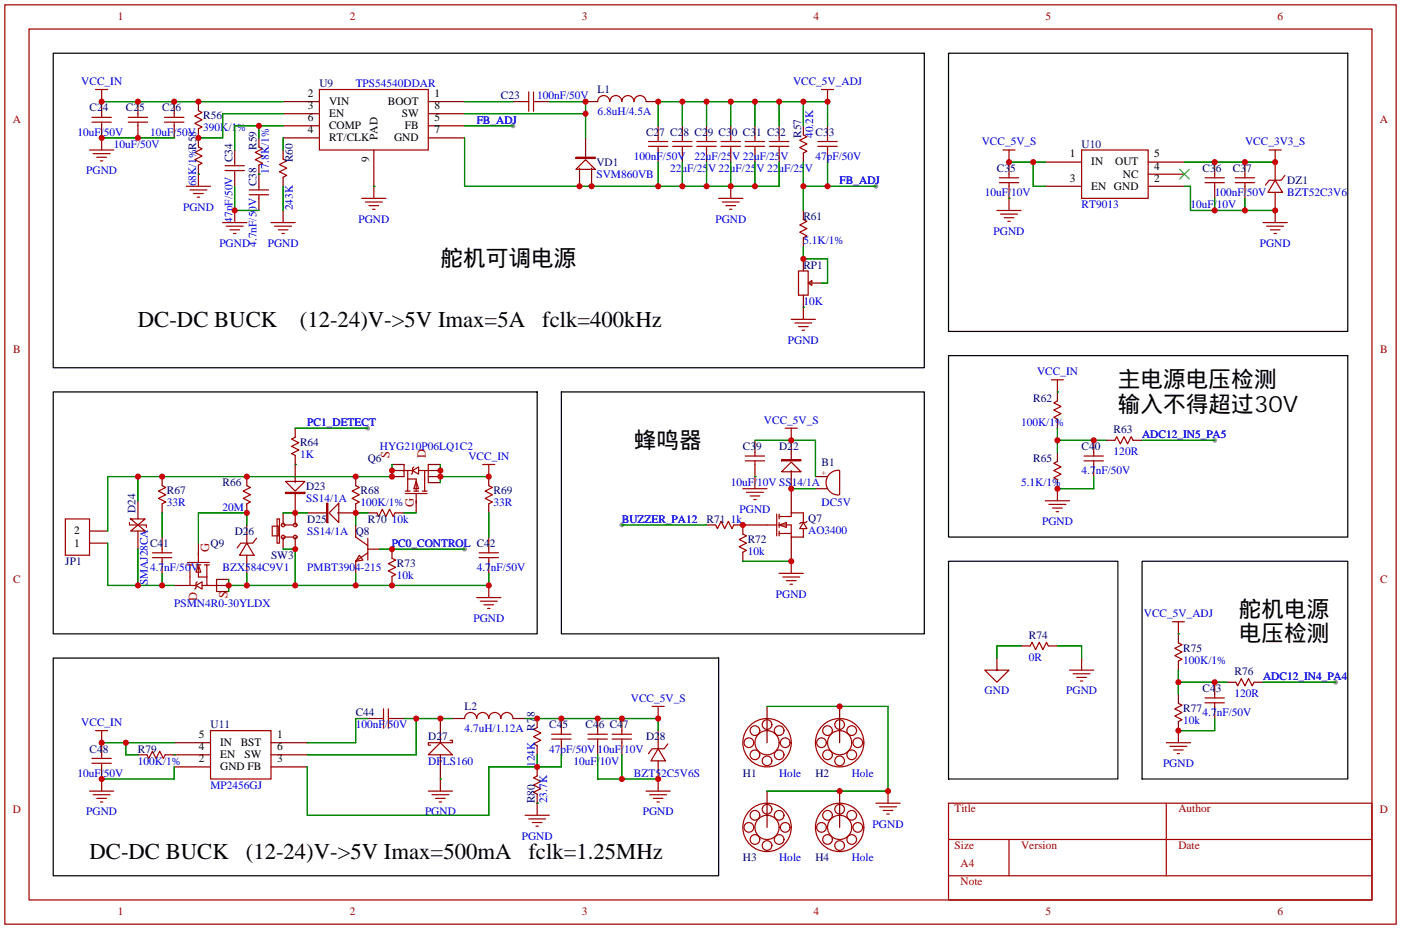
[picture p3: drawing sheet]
<svg xmlns="http://www.w3.org/2000/svg" width="294mm" height="195mm" viewBox="0 0 294 195" stroke-linecap="round" stroke-linejoin="round" font-family="sans-serif">
<g fill="#999">
<circle cx="107.7" cy="26.4" r=".51"/>
<circle cx="183.9" cy="39.1" r=".51"/>
<circle cx="97.5" cy="115.3" r=".51"/>
<circle cx="77.2" cy="89.9" r=".51"/>
<circle cx="255" cy="92.5" r=".51"/>
<circle cx="130.6" cy="110.2" r=".51"/>
<circle cx="280.4" cy="143.3" r=".51"/>
</g>
<g fill="none" stroke="#a10000" stroke-width=".25">
<path d="M1 1h292.1v193.1h-292.1zM6.1 6.1h281.9v182.9h-281.9zM20.1 18.8h2.5M21.3 18.8v2.5M67.1 18.8h22.8v12.7h-22.8zM111 19.3v4.1M112 19.3v4.1M172.5 18.8h2.5M173.7 18.8v2.5M18.8 31.5h5.1M19.3 24.6h4.1M19.3 25.7h4.1"/>
<path d="M19.6 32.3h3.5M20.3 33h2.1M21.1 33.8h.5M21.3 23.9v.7M21.3 25.7v.7M21.3 29v2.5M26.9 24.6h4.1M26.9 25.7h4.1M29 23.9v.7M29 25.7v.7M34.5 24.6h4.1M34.5 25.7h4.1"/>
<path d="M36.6 23.9v.7M36.6 25.7v.7M39.1 39.1h5.1M39.9 39.9h3.5M41.7 23.2l.7 .4-1.5 .8 1.5 .7-1.5 .8 1.5 .8-.7 .4M41.7 30.9l.7 .3-1.5 .8 1.5 .8-1.5 .7 1.5 .8-.7 .4M41.7 36.6v2.5M47.2 34.8h4.1M47.2 35.8h4.1M49.3 34v.8M49.3 35.8v.8M52.3 39.9h4.1"/>
<path d="M54.4 30.9l.7 .3-1.5 .8 1.5 .8-1.5 .7 1.5 .8-.7 .4M54.4 39.1v.8M59.4 33.4l.8 .4-1.5 .7 1.5 .8-1.5 .8 1.5 .7-.8 .4M78.5 39.1v2.6M110.2 21.3h.8M112 21.3h.8M120.9 33h4.1v.3h-4.1zM120.9 35.6l2-2.1 2.1 2.1zM125.5 21.3a1.27 1.27 0 0 1 1.2-1.2 1.27 1.27 0 0 1 1.3 1.2 1.27 1.27 0 0 1 1.3-1.2 1.27 1.27 0 0 1 1.3 1.2 1.27 1.27 0 0 1 1.2-1.2 1.27 1.27 0 0 1 1.3 1.2 1.27 1.27 0 0 1 1.3-1.2 1.27 1.27 0 0 1 1.2 1.2M136.1 29.7h4.1M136.1 30.7h4.1M138.2 29v.7"/>
<path d="M138.2 30.7v.8M141.2 29.7h4.1M141.2 30.7h4.1M143.3 29v.7M143.3 30.7v.8M146.3 29.7h4.1M146.3 30.7h4.1M148.3 29v.7M148.3 30.7v.8M151.4 29.7h4M151.4 30.7h4M153.4 29v.7"/>
<path d="M153.4 30.7v.8M153.4 39.1v2.6M156.5 29.7h4M156.5 30.7h4M158.5 29v.7M158.5 30.7v.8M161.5 29.7h4.1M161.5 30.7h4.1M163.6 29v.7M163.6 30.7v.8M168.7 28.3l.7 .4-1.5 .8 1.5 .7-1.5 .8 1.5 .8-.7 .3M171.7 29.7h4.1"/>
<path d="M171.7 30.7h4.1M173.7 29v.7M173.7 30.7v.8M209.8 37.3h4.1M209.8 38.4h4.1M210.6 31.5h2.5M211.8 31.5v2.5M211.8 36.6v.7M211.8 38.4v.7M227.1 31.5h13.9v10.2h-13.9zM253 37.3h4M253 38.4h4"/>
<path d="M255 36.6v.7M255 38.4v.7M259.3 37.3h4.1M259.3 38.4h4.1M261.4 36.6v.7M261.4 38.4v.7M266.4 31.5h2.6M267.7 37.8l1.5 2.6h-3zM267.7 31.5v2.5M269.7 36.8l-.7 1h-2.6l-.7 1.1M40.6 40.6h2.1M41.4 41.4h.5"/>
<path d="M46.7 46.7h5.1M47.5 47.5h3.6M48.3 48.3h2M49 49h.5M49.3 44.2v2.5M52.3 40.9h4.1M54.4 40.9v.8M56.9 46.7h5.1M57.7 47.5h3.5M58.4 48.3h2.1M59.2 49h.5M59.4 44.2v2.5"/>
<path d="M75.9 41.7h5.1M76.7 42.4h3.6M77.5 43.2h2M78.2 43.9h.5M150.9 41.7h5.1M151.6 42.4h3.6M152.4 43.2h2M153.2 43.9h.5M167.6 56.9h2.1v5.1h-2.1zM168.7 46.1l.7 .4-1.5 .7 1.5 .8-1.5 .8 1.5 .7-.7 .4M169.7 59.4l.7-.5v1zM209.3 44.2h5.1"/>
<path d="M210.1 45h3.5M210.8 45.7h2.1M211.6 46.5h.5M211.8 41.7v2.5M265.2 46.7h5.1M265.9 47.5h3.6M266.7 48.3h2M267.5 49h.5M267.7 44.2v2.5M166.1 67.1h5.1M166.9 67.8h3.5M167.6 68.6h2.1"/>
<path d="M168.4 69.3h.5M168.7 64.5v2.6M220.7 79.8h2.6M222 79.8v2.5M62 91.8l-.8 .4 1.5 .8-1.5 .7 1.5 .8-1.5 .8 .8 .3M84.6 98.8h2M84.8 97.5v2.6M85.6 98.8v4.3M86.6 98.8l1.3-.8v1.6zM86.9 98l-.3 .3v1l-.2 .3M87.9 98.8h2M89.2 98.8v4.3"/>
<path d="M89.9 97.5v3.8M101.3 97.5h2.6M102.6 97.5v2.6M156.5 95.8h4M156.5 96.8h4M158.5 95v.8M158.5 96.8v.7M164.1 99.1l2-2.1 2 2.1zM164.1 96.5h4v.3h-4zM164.8 89.9h2.6M166.1 89.9v2.6M176.2 98.8a2.59 2.59 0 0 0-2.8 2.5 2.59 2.59 0 0 0 2.7 2.6"/>
<path d="M176.3 98.8v5.1M222 84.2l-.8 .4 1.6 .7-1.6 .8 1.6 .8-1.6 .7 .8 .4M222 96.9l-.8 .4 1.6 .7-1.6 .8 1.6 .8-1.6 .7 .8 .4M227.6 95.8h4M227.6 96.8h4M229.6 95v.8M229.6 96.8v.7M234.1 92.5l.3-.8 .8 1.5 .8-1.5 .7 1.5 .8-1.5 .4 .8M13.7 109h5.1v7.6h-5.1zM27.2 109.7v.5h3.5v.5M27.4 111.5l1.6-1.3 1.5 1.3zM27.4 109h3.1l-1.5 1.2z"/>
<path d="M32 116.1h4.1M32 117.1h4.1M34 102l.8 .4-1.5 .7 1.5 .8-1.5 .7 1.5 .8-.8 .4M34 115.3v.8M34 117.1v.8M39.4 118.1h4.5M39.4 118.6h1M39.9 118.6v4.3M41.1 118.6h1.1M41.7 118.6l.5 1.5h-1.1zM41.7 116.1v2M41.7 118.6v2.6h1.7"/>
<path d="M42.9 118.6h1M43.4 118.6v2.6M51.8 102l.8 .4-1.5 .7 1.5 .8-1.5 .7 1.5 .8-.8 .4M51.8 114l1.5 2.6h-3zM53.8 113l-.7 1h-2.6l-.7 1.1M57.1 110.5h1.3v2h-1.3zM58.2 109h.5v5h-.5zM59.9 101.1h4.1l-2 2zM59.9 103.4h4.1v.2h-4.1zM59.9 112.8h1.6M59.9 110.2h1.6M68.6 105.7h.2v4h-.2z"/>
<path d="M71.1 105.7v4l-2-2zM74.7 102l.7 .4-1.5 .7 1.5 .8-1.5 .7 1.5 .8-.7 .4M74.7 112.8l2.5 1.8M75.4 116.6l.8 1-1.5 .3zM77.2 116.1l-2.5 1.8M77.2 113v4.6M79.1 107.7l.4 .8 .8-1.6 .7 1.6 .8-1.6 .7 1.6 .4-.8M82.3 117.2l.8 .4-1.6 .8 1.6 .7-1.6 .8 1.6 .8-.8 .3M85.1 103.6h4.6M85.1 103.1h1M85.6 100.6h1.8v2.5M86.9 103.1h1"/>
<path d="M87.4 101.1l.5 1.5h-1zM87.4 103.6v2.1M88.6 103.1h1.1M100.6 116.1h4M100.6 117.1h4M102.6 102l.8 .4-1.5 .7 1.5 .8-1.5 .7 1.5 .8-.8 .4M102.6 115.3v.8M102.6 117.1v.8M150.2 110.2l.4 .8 .8-1.5 .7 1.5 .8-1.5 .8 1.5 .4-.8M156 112.1l.7 .4-1.5 .8 1.5 .7-1.5 .8 1.5 .8-.7 .4M156 102.6h5M156.7 103.4h3.6"/>
<path d="M157.5 104.1h2M158.2 104.9h.5M158.5 100.1v2.5M161 110.2h2.1M163.1 108v4.5M163.6 110.2l1.5-.5v1zM163.6 108.5h2.5v-.8h2.6v2M163.6 110.2h2.5v2.6h2.6v-1.8M163.6 108v1M163.6 109.7v1M163.6 111.5v1M163.6 112h2.5"/>
<path d="M166.1 117.9v2.5M168.7 109.7l.7 1.3h-1.5zM169.4 109.5l-.2 .2h-1.1l-.2 .3M219.5 105.2h5M220.2 105.9h3.6M221 106.7h2M221.7 107.4h.5M222 102.6v2.6M39.1 122.9h2M41.1 122.9l1.3-.7v1.5zM41.4 122.2l-.3 .2v1l-.2 .3M42.4 122.9h1"/>
<path d="M43.4 121.2v1.7h2.1M45.5 121.7v2.5M100.1 125.5h5.1M100.8 126.2h3.6M101.6 127h2M102.4 127.8h.5M102.6 122.9v2.6M163.6 120.4h5.1M164.3 121.2h3.6M165.1 121.9h2M165.9 122.7h.5M209.3 138.2v2.5h2.5l-2.5 2.6-2.5-2.6h2.5"/>
<path d="M216.3 135.6l.4-.7 .7 1.5 .8-1.5 .7 1.5 .8-1.5 .4 .7M227.1 138.2v2.5M246.1 130.6h2.6M247.4 135l.8 .4-1.6 .7 1.6 .8-1.6 .8 1.6 .7-.8 .4M247.4 130.6v2.5M19.3 159.3h4.1M20.1 153.4h2.5M21.3 153.4v2.6M21.3 158.5v.8M30.9 158.5l.3 .8 .8-1.6 .8 1.6 .7-1.6 .8 1.6 .4-.8M44.2 153.4h12.7v10.2h-12.7zM79.8 150.9h.7"/>
<path d="M80.5 148.8v4.1M81.5 148.8v4.1M81.5 150.9h.8M92.5 156l2.5 2.5h-5.1zM94.5 155.4h.5v.6h-5.1v.5h.5M97.5 150.9a1.27 1.27 0 0 1 1.3-1.3 1.27 1.27 0 0 1 1.3 1.3 1.27 1.27 0 0 1 1.2-1.3 1.27 1.27 0 0 1 1.3 1.3 1.27 1.27 0 0 1 1.3-1.3 1.27 1.27 0 0 1 1.3 1.3 1.27 1.27 0 0 1 1.2-1.3 1.27 1.27 0 0 1 1.3 1.3M112.8 152.8l-.8 .4 1.5 .7-1.5 .8 1.5 .7-1.5 .8 .8 .4M115.8 154.2h4.1M115.8 155.2h4.1M117.9 153.4v.8M117.9 155.2v.8M123.4 154.2h4.1"/>
<path d="M123.4 155.2h4.1M125.5 153.4v.8M125.5 155.2v.8M128.5 154.2h4.1M128.5 155.2h4.1M130.6 153.4v.8M130.6 155.2v.8M136.9 148.3h2.5M138.2 157.2l1.5 2.6h-3zM138.2 148.3v2.6M140.2 156.2l-.8 1h-2.5l-.8 1M224.5 140.7h5.1"/>
<path d="M225.3 141.5h3.6M226.1 142.2h2M226.8 143h.5M244.9 156h5M245.6 156.7h3.6M246.4 157.5h2M247.1 158.2h.5M247.4 147.7l.8 .4-1.6 .7 1.6 .8-1.6 .8 1.6 .7-.8 .4M247.4 153.4v2.6M253 146.6h4M253 147.6h4M255 145.8v.8"/>
<path d="M255 147.6v.7M259.5 143.3l.3 .7 .8-1.5 .8 1.5 .7-1.5 .8 1.5 .4-.7M18.8 166.1h5.1M19.3 160.3h4.1M19.6 166.9h3.5M20.3 167.6h2.1M21.1 168.4h.5M21.3 160.3v.7M21.3 163.6v2.5M89.9 166.1h5.1M90.7 166.9h3.5M91.4 167.6h2.1"/>
<path d="M92.2 168.4h.5M92.5 163.6v2.5M110.2 171.2h5.1M111 172h3.6M111.8 172.7h2M112.5 173.5h.5M112.8 162.9l-.8 .4 1.5 .8-1.5 .7 1.5 .8-1.5 .8 .8 .4M112.8 168.7v2.5M135.6 166.1h5.1M136.4 166.9h3.6M137.2 167.6h2M137.9 168.4h.5"/>
<path d="M138.2 163.6v2.5M183.9 168.7h5.1M184.7 169.4h3.5M185.4 170.2h2.1M186.2 170.9h.5M186.4 166.1v2.6M199.1 168.7h88.9v20.3h-88.9zM199.1 176.3h88.9M211.8 176.3v7.6M244.9 168.7v15.2M199.1 183.9h88.9"/>
<circle cx="59.4" cy="112.8" r=".38"/>
<circle cx="59.4" cy="110.2" r=".38"/>
<circle cx="62" cy="112.8" r=".38"/>
<circle cx="62" cy="110.2" r=".38"/>
<circle cx="157.2" cy="156" r="1.02"/>
<circle cx="158.5" cy="153.4" r="1.02"/>
<circle cx="158.5" cy="158.5" r="1.02"/>
<circle cx="161" cy="156" r="2.54"/>
<circle cx="161" cy="156" r="5.1"/>
<circle cx="161" cy="159.8" r="1.02"/>
<circle cx="161" cy="152.1" r="1.02"/>
<circle cx="163.6" cy="153.4" r="1.02"/>
<circle cx="163.6" cy="158.5" r="1.02"/>
<circle cx="164.8" cy="156" r="1.02"/>
<circle cx="172.5" cy="156" r="1.02"/>
<circle cx="173.7" cy="153.4" r="1.02"/>
<circle cx="173.7" cy="158.5" r="1.02"/>
<circle cx="176.3" cy="156" r="2.54"/>
<circle cx="176.3" cy="156" r="5.1"/>
<circle cx="176.3" cy="159.8" r="1.02"/>
<circle cx="176.3" cy="152.1" r="1.02"/>
<circle cx="178.8" cy="153.4" r="1.02"/>
<circle cx="178.8" cy="158.5" r="1.02"/>
<circle cx="180.1" cy="156" r="1.02"/>
<circle cx="157.2" cy="173.7" r="1.02"/>
<circle cx="158.5" cy="176.3" r="1.02"/>
<circle cx="158.5" cy="171.2" r="1.02"/>
<circle cx="161" cy="173.7" r="2.54"/>
<circle cx="161" cy="173.7" r="5.1"/>
<circle cx="161" cy="169.9" r="1.02"/>
<circle cx="161" cy="177.5" r="1.02"/>
<circle cx="163.6" cy="176.3" r="1.02"/>
<circle cx="163.6" cy="171.2" r="1.02"/>
<circle cx="164.8" cy="173.7" r="1.02"/>
<circle cx="172.5" cy="173.7" r="1.02"/>
<circle cx="173.7" cy="176.3" r="1.02"/>
<circle cx="173.7" cy="171.2" r="1.02"/>
<circle cx="176.3" cy="173.7" r="2.54"/>
<circle cx="176.3" cy="173.7" r="5.1"/>
<circle cx="176.3" cy="169.9" r="1.02"/>
<circle cx="176.3" cy="177.5" r="1.02"/>
<circle cx="178.8" cy="176.3" r="1.02"/>
<circle cx="178.8" cy="171.2" r="1.02"/>
<circle cx="180.1" cy="173.7" r="1.02"/>
</g>
<g fill="none" stroke="#870000" stroke-width=".25">
<path d="M21.3 21.3h.1M21.3 26.4v2.6M21.3 21.3v2.6M29 21.3v2.6M29 26.4v2.6M36.6 21.3v2.6M36.6 26.4v2.6M41.7 36.6h.1M41.7 21.3v1.9M41.7 27.1v3.8M41.7 34.7v1.9M49.3 31.5v2.5"/>
<path d="M49.3 36.6v2.5M54.4 29v1.9M54.4 34.7v4.4M59.4 21.3h7.7M59.4 23.9h7.7M59.4 29h7.7M59.4 26.4h7.7M59.4 31.5v1.9M59.4 37.2v1.9M78.5 39.1h.1M78.5 31.5v7.6M89.9 21.3h7.6"/>
<path d="M89.9 23.9h7.6M89.9 29h7.6M89.9 26.4h7.6M107.7 21.3h2.5M112.8 21.3h2.5M121.7 35.3v3.8M122.9 21.3h2.6M122.9 29v4M124.2 35.3v3.8M135.6 21.3h2.6M138.2 26.4v2.6M138.2 31.5v2.5"/>
<path d="M143.3 26.4v2.6M143.3 31.5v2.5M148.3 26.4v2.6M148.3 31.5v2.5M153.4 39.1h.1M153.4 26.4v2.6M153.4 31.5v2.5M158.5 26.4v2.6M158.5 31.5v2.5M163.6 26.4v2.6M163.6 31.5v2.5M168.7 26.4v1.9"/>
<path d="M168.7 32.1v1.9M173.7 21.3h.1M173.7 26.4v2.6M173.7 31.5v2.5M211.8 34h.1M211.8 34v2.6M211.8 39.1v2.6M219.5 39.1h7.6M219.5 34h7.6M241 39.1h7.7M241 36.6h7.7M241 34h7.7"/>
<path d="M255 34v2.6M255 39.1v2.6M261.4 34v2.6M261.4 39.1v2.6M267.7 34h.1M267.7 34v3.8M49.3 44.2h.1M54.4 41.7v2.5M59.4 44.2h.1M168.7 44.2v1.9M168.7 49.9v1.9M168.7 54.4v2.5"/>
<path d="M169.9 59.4h2.6M211.8 41.7h.1M267.7 44.2h.1M267.7 40.4v3.8M168.7 64.5h.1M168.7 62v2.5M62 89.9v1.9M62 95.6v5.7M82.3 98.8h2.5M82.3 97.5h2.5M89.9 98.8h2.6M89.9 97.5h2.6"/>
<path d="M158.5 92.5v2.5M158.5 97.5v2.6M166.1 92.5v4M166.1 98.8v8.9M166.1 92.5h.1M222 82.3v1.9M222 88v1.9M222 95v1.9M222 82.3h.1M229.6 92.5v2.5M229.6 97.5v2.6M232.2 92.5h1.9"/>
<path d="M237.9 92.5h1.9M18.8 114h3.8M18.8 111.5h3.8M29 105.2v3.8M29 111.5v3.8M34 100.1v1.9M34 105.8v1.9M34 112.8v2.5M34 117.9v2.5M41.7 114v2.6M51.8 100.1v1.9M51.8 105.8v1.9"/>
<path d="M51.8 110.2v3.8M51.8 116.6v3.8M59.4 107.7v2.5M59.4 112.8v2.5M62 103.6v6.6M62 112.8v2.5M64.5 107.7h4.1M74.7 100.1v1.9M74.7 105.8v1.9h-3.8M74.7 110.2v2.6M74.7 117.9v2.5M77.2 115.3h2.6"/>
<path d="M77.2 107.7h1.9M82.3 100.1h2.5M82.3 115.3v1.9M82.9 107.7h1.9M87.4 105.2v2.5M89.9 100.1h2.6M89.9 101.3h2.6M102.6 100.1h.1M102.6 100.1v1.9M102.6 105.8v1.9M102.6 112.8v2.5M102.6 117.9v2.5"/>
<path d="M148.3 110.2h1.9M154.1 110.2h6.9M156 110.2v1.9M156 116v1.9M158.5 100.1h.1M166.1 117.9h.1M166.1 112.8v5.1M171.2 100.1h2.5M171.2 102.6h2.5M222 102.6h.1M222 100.7v1.9M36.6 122.9h2.5"/>
<path d="M45.5 122.9h2.5M45.5 124.2h2.5M45.5 121.7h2.5M82.3 121v1.9M102.6 122.9h.1M209.3 138.2h.1M214.4 135.6h1.9M220.1 135.6h1.9M227.1 138.2h.1M247.4 133.1h.1M247.4 133.1v1.9M247.4 138.8v1.9"/>
<path d="M21.3 156h.1M21.3 156v2.5M29 158.5h1.9M34.7 158.5h9.5M36.6 156h7.6M56.9 156h7.6M56.9 158.5h7.6M77.2 150.9h2.6M82.3 150.9h2.5M92.5 158.5v5.1M92.5 150.9v5.1M95 150.9h2.5"/>
<path d="M107.7 150.9h2.5M112.8 150.9v1.9M112.8 156.6v1.9M117.9 150.9v2.5M117.9 156v2.5M125.5 150.9v2.5M125.5 156v2.5M130.6 150.9v2.5M130.6 156v2.5M138.2 150.9h.1M138.2 153.4v3.8M138.2 159.8v3.8"/>
<path d="M161 148.3v7.7M176.3 148.3v7.7M247.4 153.4h.1M247.4 145.8v1.9M247.4 151.5v1.9M255 143.3v2.5M255 148.3v2.6M257.6 143.3h1.9M263.3 143.3h1.9M21.3 161v2.6M36.6 161h7.6M56.9 161h7.6"/>
<path d="M112.8 168.7h.1M112.8 161v1.9M112.8 166.8v1.9M138.2 163.6h.1M161 166.1v7.6M176.3 166.1v7.6M186.4 166.1h.1"/>
</g>
<path d="M11.2 11.2h182.9v66h-182.9zM199.1 11.2h83.9v58.4h-83.9zM199.1 74.7h83.9v38.1h-83.9zM11.2 82.3h101.6v50.8h-101.6zM117.9 82.3h76.2v50.8h-76.2zM199.1 117.9h35.6v45.7h-35.6zM239.8 117.9h43.2v45.7h-43.2zM11.2 138.2h139.7v45.7h-139.7z" fill="none" stroke="#000" stroke-width=".25"/>
<path d="M247.6 35.6l2.1 2M249.7 35.6l-2.1 2" fill="none" stroke="#3c3" stroke-width=".25"/>
<g fill="none" stroke="#008700" stroke-width=".25">
<path d="M21.3 21.3h38.1M21.3 29h15.3M41.7 36.6h.1M49.3 39.1v5.1h5.1M54.4 36.6h.1M54.4 26.4v2.6M59.4 23.9h-12.7v5.1h-5M59.4 26.4h-10.1v5.1M59.4 29v2.5M59.4 39.1v5.1M78.5 39.1h.1M97.5 21.3h10.2"/>
<path d="M97.5 23.9h25.4M97.5 29v10.1h66.1v-5.1M97.5 26.4h10.2M115.3 21.3h7.6v7.7M138.2 26.4v-5.1h35.5v5.1M138.2 34v5.1M143.3 21.3v5.1M143.3 34v5.1M148.3 21.3v5.1M148.3 34v5.1M153.4 21.3v5.1M153.4 34v5.1"/>
<path d="M158.5 21.3v5.1M158.5 34v5.1M163.6 21.3v5.1M168.7 39.1h15.2M168.7 21.3v5.1M168.7 34v10.2M173.7 34v5.1M211.8 34h7.7M216.9 34v5.1h2.6M248.7 39.1h1.2v5.1h17.8M248.7 34h19M168.7 51.8v2.6h5v5h-1.2"/>
<path d="M211.8 41.7h.1M255 41.7v2.5M261.4 41.7v2.5M168.7 64.5h.1M62 97.5h.1M62 89.9h15.2M82.3 97.5v2.6h-59.7v11.4M92.5 97.5v3.8M158.5 92.5h12.7v7.6M222 82.3h.1M222 89.9v5.1M222 92.5h10.2"/>
<path d="M239.8 92.5h15.2M22.6 114v8.9h14M29 100.1v5.1M29 115.3v7.6M34 107.7v5.1M51.8 110.2v-2.5h-10.1v6.3M59.4 115.3h2.6v7.6M59.4 107.7h5.1M77.2 107.7h-2.5v2.5M79.8 115.3h17.7M84.8 107.7h2.6M92.5 100.1h10.1"/>
<path d="M102.6 107.7v5.1M130.6 110.2h17.7M156 110.2h.1M156 117.9h10.1M158.5 100.1h.1M166.1 102.6h5.1M229.6 100.1v2.5h-7.6M34 120.4v2.5M48 121.7v2.5M51.8 120.4v2.5M74.7 120.4v2.5M102.6 120.4v2.5h-54.6"/>
<path d="M214.4 135.6h-5.1v2.6M222 135.6h5.1v2.6M247.4 133.1h.1M21.3 156h15.3M26.4 156v2.5h2.6M36.6 158.5h.1M77.2 150.9h-2.5v5.1h-10.2M84.8 150.9h10.2M87.4 150.9v7.6h-22.9M110.2 150.9h28v2.5M112.8 158.5v2.5M117.9 158.5v2.5h-15.3v10.2h-38.1v-10.2"/>
<path d="M125.5 158.5v5.1h12.7M130.6 158.5v5.1M161 148.3h25.4v17.8h-25.4M247.4 140.7v5.1M247.4 143.3h10.2M255 150.9v2.5h-7.6M265.2 143.3h15.2M36.6 161v2.6h-15.3M92.5 163.6h.1M112.8 168.7h.1"/>
</g>
<g fill="#c00">
<circle cx="26.4" cy="156" r=".63"/>
<circle cx="21.3" cy="156" r=".63"/>
<circle cx="21.3" cy="163.6" r=".63"/>
<circle cx="130.6" cy="163.6" r=".63"/>
<circle cx="138.2" cy="163.6" r=".63"/>
<circle cx="112.8" cy="161" r=".63"/>
<circle cx="176.3" cy="148.3" r=".63"/>
<circle cx="186.4" cy="166.1" r=".63"/>
<circle cx="176.3" cy="166.1" r=".63"/>
<circle cx="122.9" cy="23.9" r=".63"/>
<circle cx="122.9" cy="21.3" r=".63"/>
<circle cx="121.7" cy="39.1" r=".63"/>
<circle cx="124.2" cy="39.1" r=".63"/>
<circle cx="138.2" cy="39.1" r=".63"/>
<circle cx="143.3" cy="39.1" r=".63"/>
<circle cx="148.3" cy="39.1" r=".63"/>
<circle cx="153.4" cy="39.1" r=".63"/>
<circle cx="158.5" cy="39.1" r=".63"/>
<circle cx="173.7" cy="21.3" r=".63"/>
<circle cx="168.7" cy="21.3" r=".63"/>
<circle cx="163.6" cy="21.3" r=".63"/>
<circle cx="158.5" cy="21.3" r=".63"/>
<circle cx="153.4" cy="21.3" r=".63"/>
<circle cx="148.3" cy="21.3" r=".63"/>
<circle cx="143.3" cy="21.3" r=".63"/>
<circle cx="138.2" cy="21.3" r=".63"/>
<circle cx="168.7" cy="39.1" r=".63"/>
<circle cx="173.7" cy="39.1" r=".63"/>
<circle cx="29" cy="29" r=".63"/>
<circle cx="21.3" cy="29" r=".63"/>
<circle cx="41.7" cy="21.3" r=".63"/>
<circle cx="36.6" cy="21.3" r=".63"/>
<circle cx="29" cy="21.3" r=".63"/>
<circle cx="21.3" cy="21.3" r=".63"/>
<circle cx="41.7" cy="29" r=".63"/>
<circle cx="49.3" cy="44.2" r=".63"/>
<circle cx="54.4" cy="26.4" r=".63"/>
<circle cx="82.3" cy="98.8" r=".63"/>
<circle cx="82.3" cy="100.1" r=".63"/>
<circle cx="74.7" cy="100.1" r=".63"/>
<circle cx="51.8" cy="100.1" r=".63"/>
<circle cx="34" cy="100.1" r=".63"/>
<circle cx="29" cy="100.1" r=".63"/>
<circle cx="34" cy="122.9" r=".63"/>
<circle cx="29" cy="122.9" r=".63"/>
<circle cx="48" cy="122.9" r=".63"/>
<circle cx="51.8" cy="122.9" r=".63"/>
<circle cx="62" cy="122.9" r=".63"/>
<circle cx="62" cy="115.3" r=".63"/>
<circle cx="74.7" cy="122.9" r=".63"/>
<circle cx="82.3" cy="122.9" r=".63"/>
<circle cx="102.6" cy="122.9" r=".63"/>
<circle cx="51.8" cy="107.7" r=".63"/>
<circle cx="92.5" cy="98.8" r=".63"/>
<circle cx="92.5" cy="100.1" r=".63"/>
<circle cx="102.6" cy="100.1" r=".63"/>
<circle cx="62" cy="107.7" r=".63"/>
<circle cx="82.3" cy="115.3" r=".63"/>
<circle cx="168.7" cy="54.4" r=".63"/>
<circle cx="222" cy="92.5" r=".63"/>
<circle cx="229.6" cy="92.5" r=".63"/>
<circle cx="222" cy="102.6" r=".63"/>
<circle cx="166.1" cy="117.9" r=".63"/>
<circle cx="166.1" cy="102.6" r=".63"/>
<circle cx="166.1" cy="92.5" r=".63"/>
<circle cx="87.4" cy="150.9" r=".63"/>
<circle cx="92.5" cy="150.9" r=".63"/>
<circle cx="112.8" cy="150.9" r=".63"/>
<circle cx="117.9" cy="150.9" r=".63"/>
<circle cx="125.5" cy="150.9" r=".63"/>
<circle cx="130.6" cy="150.9" r=".63"/>
<circle cx="138.2" cy="150.9" r=".63"/>
<circle cx="74.7" cy="107.7" r=".63"/>
<circle cx="216.9" cy="34" r=".63"/>
<circle cx="211.8" cy="34" r=".63"/>
<circle cx="267.7" cy="34" r=".63"/>
<circle cx="261.4" cy="34" r=".63"/>
<circle cx="255" cy="34" r=".63"/>
<circle cx="247.4" cy="143.3" r=".63"/>
<circle cx="255" cy="143.3" r=".63"/>
<circle cx="247.4" cy="153.4" r=".63"/>
<circle cx="261.4" cy="44.2" r=".63"/>
<circle cx="267.7" cy="44.2" r=".63"/>
<circle cx="255" cy="44.2" r=".63"/>
<circle cx="156" cy="110.2" r=".63"/>
</g>
<g font-size="4.8">
<text x="92.5" y="55.9">舵机可调电源</text>
<text x="29" y="68.6">DC-DC BUCK</text>
<text x="63" y="68.6">(12-24)V-&gt;5V Imax=5A</text>
<text x="113.8" y="68.6">fclk=400kHz</text>
<text x="234.7" y="81.3">主电源电压检测</text>
<text x="234.7" y="86.4">输入不得超过30V</text>
<text x="133.1" y="94">蜂鸣器</text>
<text x="260.1" y="129.6">舵机电源</text>
<text x="260.1" y="134.7">电压检测</text>
<text x="18.8" y="180.4">DC-DC BUCK</text>
<text x="51.6" y="180.4">(12-24)V-&gt;5V Imax=500mA</text>
<text x="110.9" y="180.4">fclk=1.25MHz</text>
</g>
<g font-size="2.6" fill="#a00000">
<text x="81.8" y="96.3" transform="rotate(-90 81.8 96.3)">S</text>
<text x="89.4" y="96.3" transform="rotate(-90 89.4 96.3)">D</text>
<text x="86.9" y="106.4" transform="rotate(-90 86.9 106.4)">G</text>
<text x="43.9" y="115.9" transform="rotate(-90 43.9 115.9)">G</text>
<text x="47.7" y="125.6" transform="rotate(-90 47.7 125.6)">S</text>
<text x="41.4" y="126.1" transform="rotate(-90 41.4 126.1)">D</text>
</g>
<g font-size="2.4" fill="#a00000">
<text x="24.8" y="4.3">1</text>
<text x="73.4" y="4.3">2</text>
<text x="122.1" y="4.3">3</text>
<text x="170.8" y="4.3">4</text>
<text x="219.5" y="4.3">5</text>
<text x="268.2" y="4.3">6</text>
<text x="2.7" y="25.9">A</text>
<text x="289.7" y="25.9">A</text>
<text x="2.8" y="74.1">B</text>
<text x="289.8" y="74.1">B</text>
<text x="2.8" y="122.4">C</text>
<text x="289.8" y="122.4">C</text>
<text x="2.7" y="170.6">D</text>
<text x="200.4" y="170.6">Title</text>
<text x="247.4" y="170.6">Author</text>
<text x="289.7" y="170.6">D</text>
<text x="200.4" y="178.2">Size</text>
<text x="214.4" y="178.2">Version</text>
<text x="247.4" y="178.2">Date</text>
<text x="201.7" y="182">A4</text>
<text x="201.7" y="185.8">Note</text>
<text x="24.8" y="192.2">1</text>
<text x="73.4" y="192.2">2</text>
<text x="122.1" y="192.2">3</text>
<text x="170.8" y="192.2">4</text>
<text x="219.5" y="192.2">5</text>
<text x="268.2" y="192.2">6</text>
</g>
<g font-size="2.4" fill="#00f">
<text x="17.1" y="17.8">VCC_IN</text>
<text x="166.5" y="17.8">VCC_5V_ADJ</text>
<text x="74.7" y="18.3">TPS54540DDAR</text>
<text x="112.8" y="20.9">100nF/50V</text>
<text x="16.3" y="28.5">10uF/50V</text>
<text x="31.5" y="28.5">10uF/50V</text>
<text x="42.7" y="27.6">390K/1%</text>
<text x="100.1" y="25.9">FB_ADJ</text>
<text x="125.5" y="24.2">6.8uH/4.5A</text>
<text x="170.7" y="29" transform="rotate(-90 170.7 29)">40.2K</text>
<text x="23.9" y="31">10uF/50V</text>
<text x="133.1" y="33.6">100nF/50V</text>
<text x="145.8" y="33.6">22uF/25V 22uF/25V</text>
<text x="171.2" y="33.6">47pF/50V</text>
<text x="206.1" y="30.5">VCC_5V_S</text>
<text x="261.4" y="30.5">VCC_3V3_S</text>
<text x="18.1" y="36.6">PGND</text>
<text x="41.2" y="39.1" transform="rotate(-90 41.2 39.1)">68K/1%R58</text>
<text x="56.4" y="36.6" transform="rotate(-90 56.4 36.6)">17.8K/1%</text>
<text x="125.2" y="37.4">SVM860VB</text>
<text x="140.7" y="36.1">22uF/25V 22uF/25V 22uF/25V</text>
<text x="176.3" y="38.6">FB_ADJ</text>
<text x="206.8" y="41.2">10uF/10V</text>
<text x="255" y="41.2">100nF/50V</text>
<text x="270.3" y="41.2">BZT52C3V6</text>
<text x="38.4" y="44.2">PGND</text>
<text x="48.8" y="46.7" transform="rotate(-90 48.8 46.7)">47pF/50V</text>
<text x="61.5" y="44.2" transform="rotate(-90 61.5 44.2)">243K</text>
<text x="75.3" y="46.8">PGND</text>
<text x="150.2" y="46.8">PGND</text>
<text x="227.1" y="43.7">RT9013</text>
<text x="249.9" y="43.7">10uF/10V</text>
<text x="46" y="51.8">PGND</text>
<text x="53.9" y="51.8" transform="rotate(-90 53.9 51.8)">4.7nF/50V</text>
<text x="56.2" y="51.8">PGND</text>
<text x="168.7" y="51.3">5.1K/1%</text>
<text x="208.6" y="49.3">PGND</text>
<text x="264.5" y="51.8">PGND</text>
<text x="168.7" y="64">10K</text>
<text x="165.4" y="72.2">PGND</text>
<text x="217.7" y="78.8">VCC_IN</text>
<text x="64.5" y="89.4">PC1_DETECT</text>
<text x="160.4" y="88.9">VCC_5V_S</text>
<text x="214.4" y="89.4">100K/1%</text>
<text x="79.8" y="94.5">HYG210P06LQ1C2</text>
<text x="233.8" y="95.5">120R</text>
<text x="239.8" y="92">ADC12_IN5_PA5</text>
<text x="63" y="96.2">1K</text>
<text x="98.3" y="96.6">VCC_IN</text>
<text x="227.1" y="99.6">4.7nF/50V</text>
<text x="35.1" y="106.3">33R</text>
<text x="46.7" y="107.2">20M</text>
<text x="64.3" y="105.4">SS14/1A</text>
<text x="75.7" y="106.3">100K/1%</text>
<text x="103.6" y="106.3">33R</text>
<text x="153.4" y="102.1">10uF/10V SS14/1A</text>
<text x="155.3" y="107.7">PGND</text>
<text x="172.5" y="106.2">DC5V</text>
<text x="214.4" y="102.1">5.1K/1%</text>
<text x="64.5" y="112.3">SS14/1A</text>
<text x="82.3" y="109.8">10k</text>
<text x="130.6" y="109.8">BUZZER_PA12</text>
<text x="153.4" y="109.8">1k</text>
<text x="169.7" y="112">AO3400</text>
<text x="218.8" y="110.3">PGND</text>
<text x="31.5" y="119.9">4.7nF/50V</text>
<text x="46.7" y="119.9">BZX584C9V1</text>
<text x="64.5" y="119.9">PMBT3904-215</text>
<text x="82.3" y="114.8">PC0_CONTROL C42</text>
<text x="100.1" y="119.9">4.7nF/50V</text>
<text x="157" y="116.5">10k</text>
<text x="31" y="122.9" transform="rotate(-90 31 122.9)">SMAJ28CA</text>
<text x="83.3" y="121.6">10k</text>
<text x="162.9" y="125.5">PGND</text>
<text x="36.6" y="127.5">PSMN4R0-30YLDX</text>
<text x="99.4" y="130.6">PGND</text>
<text x="240.1" y="129.6">VCC_5V_ADJ</text>
<text x="216" y="138.7">0R</text>
<text x="248.4" y="139.4">100K/1%</text>
<text x="265.2" y="142.8">ADC12_IN4_PA4</text>
<text x="132.5" y="147.4">VCC_5V_S</text>
<text x="206.7" y="145.8">GND</text>
<text x="223.8" y="145.8">PGND</text>
<text x="259.2" y="146.3">120R</text>
<text x="17.1" y="152.4">VCC_IN</text>
<text x="74.7" y="152.9">100nF/50V</text>
<text x="97.5" y="153.7">4.7uH/1.12A</text>
<text x="248.4" y="152.1">10k</text>
<text x="252.5" y="150.4">4.7nF/50V</text>
<text x="29" y="160.6">100K/1%</text>
<text x="89.9" y="160.6">DFLS160</text>
<text x="112.3" y="161" transform="rotate(-90 112.3 161)">124K</text>
<text x="115.3" y="158">47pF/50V</text>
<text x="120.4" y="160.6">10uF/10V</text>
<text x="125.5" y="158">10uF/10V</text>
<text x="244.2" y="161.1">PGND</text>
<text x="16.3" y="163.1">10uF/50V</text>
<text x="44.2" y="165.6">MP2456GJ</text>
<text x="133.1" y="163.1">BZT52C5V6S</text>
<text x="163.6" y="163.1">Hole</text>
<text x="178.8" y="163.1">Hole</text>
<text x="18.1" y="171.2">PGND</text>
<text x="89.2" y="171.2">PGND</text>
<text x="114.8" y="168.7" transform="rotate(-90 114.8 168.7)">23.7K</text>
<text x="134.9" y="171.2">PGND</text>
<text x="183.2" y="173.8">PGND</text>
<text x="109.5" y="176.3">PGND</text>
<text x="163.6" y="180.9">Hole</text>
<text x="178.8" y="180.9">Hole</text>
</g>
<g font-size="2.4" fill="#000080">
<text x="18.8" y="23.4">C24</text>
<text x="26.4" y="23.4">C25</text>
<text x="34" y="23.4">C26</text>
<text x="67.1" y="18.3">U9</text>
<text x="105.2" y="20.9">C23</text>
<text x="125.5" y="19.6">L1</text>
<text x="42.7" y="25.1">R56</text>
<text x="135.6" y="28.5">C27 C28 C29 C30 C31 C32</text>
<text x="168.2" y="29" transform="rotate(-90 168.2 29)">R57</text>
<text x="171.2" y="28.5">C33</text>
<text x="48.8" y="34" transform="rotate(-90 48.8 34)">C34</text>
<text x="53.9" y="31.5" transform="rotate(-90 53.9 31.5)">R59</text>
<text x="61.5" y="34" transform="rotate(-90 61.5 34)">R60</text>
<text x="125.2" y="34.8">VD1</text>
<text x="227.1" y="31">U10</text>
<text x="53.9" y="39.1" transform="rotate(-90 53.9 39.1)">C38</text>
<text x="209.3" y="36.1">C35</text>
<text x="252.5" y="36.1">C36</text>
<text x="258.8" y="36.1">C37</text>
<text x="270.3" y="38.6">DZ1</text>
<text x="168.7" y="46.3">R61</text>
<text x="168.7" y="56.4">RP1</text>
<text x="216.9" y="84.4">R62</text>
<text x="63" y="93.6">R64</text>
<text x="156" y="94.5">C39</text>
<text x="163.6" y="94.5">D22</text>
<text x="227.1" y="94.5">C40</text>
<text x="233.8" y="91">R63</text>
<text x="77.2" y="97.1">Q6</text>
<text x="172.5" y="97.8">B1</text>
<text x="216.9" y="97.1">R65</text>
<text x="28.5" y="107.7" transform="rotate(-90 28.5 107.7)">D24</text>
<text x="35.1" y="103.8">R67</text>
<text x="46.7" y="102.1">R66</text>
<text x="64.3" y="102.9">D23</text>
<text x="75.7" y="103.8">R68</text>
<text x="103.6" y="103.8">R69</text>
<text x="49.3" y="112.3">D26</text>
<text x="64.5" y="109.8">D25</text>
<text x="74.7" y="112.3">Q8</text>
<text x="77.2" y="109.8">R70</text>
<text x="148.3" y="109.8">R71</text>
<text x="157" y="114">R72</text>
<text x="169.7" y="109.5">Q7</text>
<text x="13.7" y="118.6">JP1</text>
<text x="31.5" y="114.8">C41</text>
<text x="44.2" y="114.8">Q9</text>
<text x="56.9" y="117.4">SW3</text>
<text x="83.3" y="119">R73</text>
<text x="216" y="134.1">R74</text>
<text x="248.4" y="136.8">R75</text>
<text x="259.2" y="141.8">R76</text>
<text x="97.5" y="149.1">L2</text>
<text x="248.4" y="149.5">R77</text>
<text x="252.5" y="145.3">C43</text>
<text x="44.2" y="152.9">U11</text>
<text x="74.7" y="150.4">C44</text>
<text x="89.9" y="155.5">D27</text>
<text x="112.3" y="153.4" transform="rotate(-90 112.3 153.4)">R78</text>
<text x="115.3" y="152.9">C45</text>
<text x="122.9" y="152.9">C46 C47</text>
<text x="135.6" y="155.5">D28</text>
<text x="18.8" y="158">C48</text>
<text x="29" y="158">R79</text>
<text x="156" y="163.1">H1</text>
<text x="171.2" y="163.1">H2</text>
<text x="112.3" y="168.7" transform="rotate(-90 112.3 168.7)">R80</text>
<text x="156" y="180.9">H3</text>
<text x="171.2" y="180.9">H4</text>
</g>
<g font-size="2.4">
<text x="64.6" y="20.4">2</text>
<text x="64.6" y="22.9">3</text>
<text x="69.1" y="22">VIN</text>
<text x="81.4" y="22">BOOT</text>
<text x="91.2" y="20.4">1</text>
<text x="91.2" y="22.9">8</text>
<text x="64.6" y="28">4</text>
<text x="64.6" y="25.4">6</text>
<text x="69.1" y="24.6">EN</text>
<text x="69.1" y="29.7">RT/CLK</text>
<text x="69.1" y="27.1">COMP</text>
<text x="79.3" y="29.4" transform="rotate(-90 79.3 29.4)">PAD</text>
<text x="82.7" y="29.7">GND</text>
<text x="84.3" y="24.6">SW</text>
<text x="85" y="27.1">FB</text>
<text x="91.2" y="25.4">5</text>
<text x="91.2" y="28">7</text>
<text x="77.5" y="34" transform="rotate(-90 77.5 34)">9</text>
<text x="224.6" y="33.1">1</text>
<text x="229.1" y="34.7">IN</text>
<text x="234.1" y="34.7">OUT</text>
<text x="242.3" y="35.6">4</text>
<text x="242.3" y="33.1">5</text>
<text x="224.6" y="38.1">3</text>
<text x="229.1" y="39.8">EN GND</text>
<text x="235.7" y="37.3">NC</text>
<text x="242.3" y="38.1">2</text>
<text x="15.6" y="112.2">2</text>
<text x="15.6" y="114.8">1</text>
<text x="41.7" y="155">5</text>
<text x="58.2" y="155">1</text>
<text x="41.7" y="160.1">2</text>
<text x="41.7" y="157.5">4</text>
<text x="46.2" y="161.7">GND FB</text>
<text x="46.2" y="159.2">EN</text>
<text x="46.2" y="156.7">IN</text>
<text x="50.5" y="156.7">BST</text>
<text x="51.3" y="159.2">SW</text>
<text x="58.2" y="160.1">3</text>
<text x="58.2" y="157.5">6</text>
</g>
<text font-size="1.7" fill="#a00000" x="172.5" y="99.7">+</text>
</svg>
